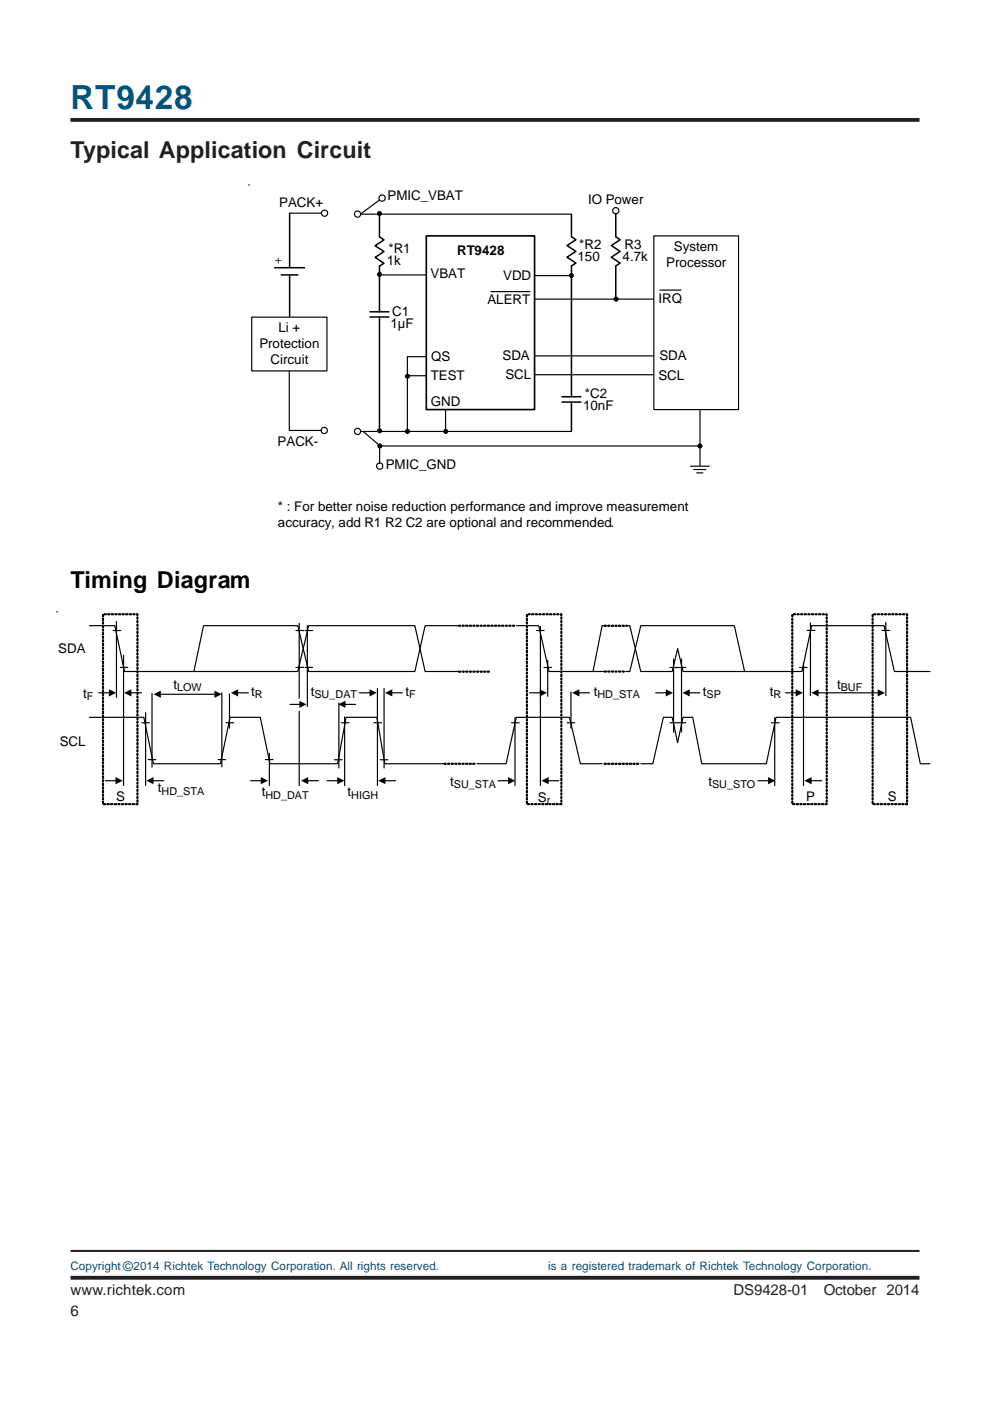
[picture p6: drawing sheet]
<svg xmlns="http://www.w3.org/2000/svg" width="210mm" height="297mm" viewBox="0 0 210 297" stroke-linecap="round" stroke-linejoin="round" font-family="sans-serif">
<path d="M14.9 25.4h180.1M15 270.9h180" fill="none" stroke="#231f20" stroke-width=".81" stroke-linecap="butt"/>
<path d="M15 265.2h180" fill="none" stroke="#231f20" stroke-width=".42"/>
<g fill="none" stroke="#000" stroke-width=".25">
<path d="M61.5 45.2h6.6M76.5 45.4h3.5M80.2 45.4h41M80.2 58.3h10.2M80.5 42.4l-3.9 2.9M113.3 58.4h7.7M130.6 45.3v.2M138.6 50h18v36.8h-18zM53.4 67.2h15.9v11.4h-15.9zM61.3 78.6v12.7M86.4 79.7h4M90.2 75.6h-3.8v15.9"/>
<path d="M104.1 61.8h8.3M113.3 75.5h25.2M113.3 79.5h25.2M113.4 63.4h25.1M139.9 61.5h4.5M61.4 91.3h6.7M76.5 91.5h44.6M77 91.5l3.7 3.2M80.4 94.6h68M80.5 94.6v3.6M94.5 86.9v4.6M146.4 98.8h4"/>
<path d="M147.1 99.6h2.6M148.4 86.9v11.8M147.7 100.3h1.3M19 132.7h5.3l2.1 9.7h14.7l2.1-9.7h19.9l2.3 9.7h22.6l2.1-9.7h7.2M24 133.7h1.6M24.7 131.8v16.1M26.2 138.9v27.6M62.7 133.7h1.7M63.4 132.2v15.8M64.7 133.7h1.6M65.2 132.7v17.1M109.5 132.7h4.7l2.2 9.7h9.3l2-9.7h.5"/>
<path d="M113.8 133.7h1.6M114.6 132.8v33.7M116.1 140v7.6M132.9 132.7h.6l2.4 9.7h6.6l1.2-4.9 1.1 4.9h13.1M142.8 139.7v15.5M144.5 139.7v15.5M171.1 133.7h1.7M171.8 132.1v15.4M187 133.7h1.6M187.8 131.9v15.6M19 152.1h11.5l2 9.8h14.2l2.1-9.8h6.4l2 9.8h14.4l1.8-9.8h6.5l1.7 9.8h12.6M20.9 146.9h2.4"/>
<path d="M25.5 141.5h1.6M27.7 146.9h2.3M30.1 153.2h1.6M30.9 151.1v15.4M32.2 147v15.6M33.9 147.2h11.8M41.1 142.4h22l2.3-9.7h22.6l2.1 9.7h7.2M47 146.9v15.7M47.9 153.2h1.6M48.7 147.1v7.3M50.3 146.9h2.3M57.1 159.7v6.8"/>
<path d="M61.5 149.3h2.2M62.7 141.5h1.7M63.4 150.8v15.7M64.7 141.5h1.6M71.9 149v13.8M72.4 153.2h1.6M73.1 149.3h2.3M73.1 152v14.6M76.2 146.9h2.3M79.3 153.2h1.6M80 146v20.5M81.4 146v16.8"/>
<path d="M83 146.9h2.3M108.5 153.2h1.6M109.2 152.1v14.4M112.3 146.9h2.3M115.3 141.5h1.6M120.3 153.2h1.5M121.1 146.7v7.7M122.6 146.9h2.4M125.7 142.4h2.5M132.7 142.4h.8l2.4-9.7h19.8l2.2 9.7h12.1l2.1-9.7h15.3l2.2 9.7h7.6M139 146.9h2.3M142 153.2h3.4"/>
<path d="M142 141.5h3.4M146.1 146.9h2.3M163.6 153.2h1.6M164.3 152.2v14.3M166.6 146.9h2.3M169.5 141.5h1.6M170.4 140.5v26M173.4 146.9h12.9M22.3 165.5h2.4M31.4 161.1h1.6M32.4 165.5h2.3M46.2 161.1h1.6"/>
<path d="M53.1 165.5h2.4M56.3 161.1h1.6M65.1 165.5h2.4M69.3 165.5h2.4M70.9 161.1h1.7M80.6 161.1h1.6M81.5 165.5h2.4M101.2 161.9h6.1l2.2-9.8h11.2l2.4 9.8h4.6M105.6 165.5h2.3M116.1 165.5h2.4M135.9 161.9h2.5l2.2-9.8h1.9l1.2 5.4 1.1-5.4h2.1l1.9 9.8h13.7l2-9.8h28.6l2 9.8h2.1M160.7 165.5h2.4"/>
<path d="M171.9 165.5h2.3"/>
<circle cx="68.8" cy="45.2" r=".67"/>
<circle cx="75.8" cy="45.4" r=".67"/>
<circle cx="81" cy="42" r=".67"/>
<circle cx="130.5" cy="44.7" r=".66"/>
<circle cx="68.7" cy="91.3" r=".67"/>
<circle cx="75.8" cy="91.5" r=".67"/>
<circle cx="80.5" cy="98.8" r=".67"/>
</g>
<g fill="#000" stroke="#000" stroke-width=".21">
<path d="M97.2 132.6l.4-.1 .1 .3h-.5zM98 132.6l.5 .1-.4 .1zM98.7 132.6l.4-.1 .1 .3h-.5zM99.5 132.6l.5 .1-.4 .1zM100.3 132.6l.4 .1-.3 .1zM101 132.6l.5 .1-.4 .1zM101.8 132.6l.5 .1-.4 .1zM102.6 132.6l.4 .1-.4 .1zM103.3 132.6l.4-.1 .1 .3h-.5zM104.1 132.6l.5 .1-.4 .1zM104.8 132.6l.4-.1 .1 .3h-.5zM105.6 132.6l.5 .1-.4 .1zM106.4 132.6l.3-.1 .1 .3h-.4zM107.1 132.6l.5 .1-.4 .1zM107.9 132.6l.3-.1 .1 .3h-.4zM108.7 132.6l.3-.1 .1 .3h-.4z"/>
<path d="M128.1 132.6l.5 .1-.4 .1zM128.9 132.6l.3-.1 .1 .3h-.3zM129.6 132.6l.5 .1-.4 .1zM130.4 132.6l.3-.1 .1 .3h-.3zM131.2 132.6l.4 .1-.4 .1zM131.9 132.6l.5 .1-.4 .1zM132.7 132.7a.16 .16 0 0 1 .3 0 .16 .16 0 0 1-.3 0z"/>
<path d="M97.2 142.3h.5v.2h-.4zM98 142.3l.5 .1-.4 .1zM98.7 142.3h.5v.2h-.4zM99.5 142.3l.5 .1-.4 .1zM100.3 142.3l.4 .1-.3 .1zM101 142.3l.5 .1-.4 .1zM101.8 142.3l.5 .1-.4 .1zM102.6 142.3l.4 .1-.4 .1zM103.3 142.3h.5v.2h-.4z"/>
<path d="M128.1 142.3l.5 .1-.4 .1zM128.9 142.3h.3l.1 .2h-.4zM129.6 142.3l.5 .1-.4 .1zM130.4 142.3h.3l.1 .2h-.4zM131.2 142.3l.4 .1-.4 .1zM131.9 142.3l.5 .1-.4 .1z"/>
<path d="M21.7 169.9h.2v.4h-.2zM21.7 169.1l.3 .1-.2 .4zM21.7 168.4h.2l-.1 .5zM21.7 167.6l.3 .1-.2 .4zM21.7 166.8h.2l-.1 .5zM21.7 166.1l.3 .1-.2 .4zM21.7 165.3h.2v.5h-.2zM21.7 164.6h.3l-.2 .5zM21.7 163.8h.2l-.1 .5zM21.7 163.1h.3l-.2 .4zM21.7 162.3h.2l-.1 .5zM21.7 161.5h.2l-.1 .5zM21.7 160.8h.2v.4h-.2zM21.7 160h.2l-.1 .5zM21.7 159.3h.2v.4h-.2zM21.7 158.5h.2l-.1 .5zM21.7 157.7h.2v.5h-.2zM21.7 157h.2l-.1 .4zM21.7 156.2h.2v.4h-.2zM21.7 155.4h.2l-.1 .5zM21.7 154.7h.2v.4h-.2zM21.7 153.9h.2l-.1 .5zM21.7 153.2h.2v.4h-.2zM21.7 152.4h.2v.4h-.2zM21.7 151.6l.3 .1-.2 .4zM21.7 150.9h.2v.4h-.2zM21.7 150.1l.3 .1-.2 .4zM21.7 149.3h.2l-.1 .5zM21.7 148.6l.3 .1-.2 .4zM21.7 147.8h.2l-.1 .5zM21.7 147.1h.3l-.2 .4zM21.7 146.3h.2v.4h-.2zM21.7 145.5l.3 .1-.2 .4zM21.7 144.8h.2v.4h-.2zM21.7 144l.3 .1-.2 .4zM21.7 143.2h.2v.5h-.2zM21.7 142.5h.2l-.1 .5zM21.7 141.7h.2v.5h-.2zM21.7 141h.2l-.1 .4zM21.7 140.2h.2v.5h-.2zM21.7 139.4h.2l-.1 .5zM21.7 138.7h.2v.4h-.2zM21.7 137.9h.2l-.1 .5zM21.7 137.2h.2v.4h-.2zM21.7 136.4h.2l-.1 .5zM21.7 135.7h.2v.4h-.2zM21.7 134.9h.2l-.1 .5zM21.7 134.1h.2v.5h-.2zM21.7 133.4h.2v.4h-.2zM21.7 132.6l.3 .1-.2 .4zM21.7 131.8h.2v.5h-.2zM21.7 131.1l.3 .1-.2 .4zM21.7 130.3h.2v.5h-.2zM22.1 130.1l.5 .1-.4 .2zM22.8 130.1h.5v.2h-.5zM23.6 130.1l.5 .1-.4 .2zM24.4 130.1h.4v.2h-.4zM25.1 130.1l.5 .1-.4 .2zM25.9 130.1h.4v.2h-.4zM26.7 130.1l.4 .1-.4 .2zM27.4 130.1h.5v.2h-.5zM28.2 130.1l.5 .1-.4 .2zM28.9 130.1h.3v.4h-.2v-.3l.2 .2-.3-.1zM29 130.8l.3 .1-.1 .4zM29 131.6l.3 .1-.1 .3h-.2zM29 132.3l.3 .1-.1 .4zM29 133.1l.3 .1-.1 .3h-.2zM29 133.9l.3 .1-.1 .3zM29 134.6l.3 .1-.1 .4h-.2zM29 135.4l.3 .1-.1 .4zM29 136.1l.3 .1-.1 .4h-.2zM29 136.9l.3 .1-.1 .4zM29 137.7l.3 .1-.1 .3h-.2zM29 138.4l.3 .1-.1 .4zM29 139.2l.3 .1-.1 .3h-.2zM29 139.9l.3 .1-.1 .4zM29 140.7l.3 .1-.1 .4h-.2zM29 141.5h.3l-.1 .4zM29 142.2l.3 .1-.1 .4h-.2zM29 143l.3 .1-.1 .4zM29 143.7l.3 .2-.1 .3zM29 144.5l.3 .1-.1 .4zM29 145.3l.3 .1-.1 .3zM29 146l.3 .1-.1 .4zM29 146.8l.3 .1-.1 .4zM29 147.6h.3l-.1 .4zM29 148.3l.3 .1-.1 .4zM29 149.1l.3 .1-.1 .3zM29 149.8l.3 .1-.1 .4zM29 150.6l.3 .1-.1 .4zM29 151.4l.3 .1-.1 .3zM29 152.1l.3 .1-.1 .4h-.2zM29 152.9l.3 .1-.1 .4zM29 153.6l.3 .1-.1 .4h-.2zM29 154.4l.3 .1-.1 .4zM29 155.2l.3 .1-.1 .3h-.2zM29 155.9l.3 .1-.1 .4zM29 156.7l.3 .1-.1 .3h-.2zM29 157.5h.3l-.1 .4zM29 158.2l.3 .1-.1 .4h-.2zM29 159l.3 .1-.1 .4zM29 159.7l.3 .1-.1 .4h-.2zM29 160.5l.3 .1-.1 .4zM29 161.3l.3 .1-.1 .3h-.2zM29 162l.3 .1-.1 .4zM29 162.8l.3 .1-.1 .4zM29 163.5l.3 .1-.1 .4zM29 164.3l.3 .1-.1 .4zM29 165.1h.3l-.1 .4zM29 165.8l.3 .1-.1 .4zM29 166.6l.3 .1-.1 .4zM29 167.3l.3 .1-.1 .4zM29 168.1l.3 .1-.1 .4zM29 168.9l.3 .1-.1 .3zM29 169.6l.3 .1-.1 .4zM28.8 170.4h.4l-.2 .1 .2-.2 .1 .2-.4 .1zM28 170.4l.5 .1-.4 .1zM27.3 170.4h.3l.1 .2h-.4zM26.5 170.4l.5 .1-.4 .1zM25.8 170.4h.3l.1 .2h-.4zM25 170.4h.4l.1 .1-.4 .1zM24.2 170.4l.5 .1-.4 .1zM23.5 170.4h.3l.1 .2h-.4zM22.7 170.4l.5 .1-.4 .1zM21.9 170.4h.4l.1 .2h-.5z"/>
<path d="M94.2 161.9l.3-.1 .1 .2-.4 .1zM94.9 161.9h.5l-.4 .2zM95.7 161.9h.4l-.3 .2zM96.4 161.9h.5l-.4 .2zM97.2 161.9h.5l-.4 .2zM98 161.9h.4l-.3 .2zM98.7 161.9l.4-.1 .1 .2h-.5zM99.5 161.9h.5l-.4 .2zM100.2 161.9l.4-.1 .1 .2h-.5z"/>
<path d="M111.6 169.9l.2 .1v.3h-.2zM111.6 169.1l.2 .1-.1 .4zM111.6 168.4l.2 .1-.1 .4zM111.6 167.6l.2 .1-.1 .4zM111.6 166.9h.2l-.1 .4zM111.6 166.1l.2 .1-.1 .4zM111.6 165.3l.2 .1-.1 .4zM111.6 164.6l.2 .1-.1 .4zM111.6 163.8l.2 .1-.1 .4zM111.6 163.1l.2 .1-.1 .3zM111.6 162.3l.2 .1-.1 .4zM111.6 161.5l.2 .1-.1 .4zM111.6 160.8h.2v.4h-.2zM111.6 160l.2 .1-.1 .4zM111.6 159.3h.2l-.1 .4zM111.6 158.5l.2 .1-.1 .4zM111.6 157.7l.2 .1-.1 .4zM111.6 157l.2 .1-.1 .3zM111.6 156.2l.2 .1-.1 .4zM111.6 155.4l.2 .1-.1 .4zM111.6 154.7l.2 .1-.1 .4zM111.6 153.9l.2 .1v.4h-.2zM111.6 153.2h.2l-.1 .4zM111.6 152.4l.2 .1v.3h-.2zM111.6 151.6l.2 .1-.1 .4zM111.6 150.9l.2 .1v.3h-.2zM111.6 150.1l.2 .1-.1 .4zM111.6 149.3l.2 .1-.1 .4zM111.6 148.6l.2 .1-.1 .4zM111.6 147.8l.2 .1-.1 .4zM111.6 147.1l.2 .1-.1 .3zM111.6 146.3l.2 .1-.1 .4zM111.6 145.5l.2 .1-.1 .4zM111.6 144.8l.2 .1-.1 .3zM111.6 144l.2 .1-.1 .4zM111.6 143.3h.2l-.1 .4zM111.6 142.5l.2 .1-.1 .4zM111.6 141.7l.2 .1-.1 .4zM111.6 141l.2 .1-.1 .3zM111.6 140.2l.2 .1-.1 .4zM111.6 139.4l.2 .2-.1 .3zM111.6 138.7l.2 .1-.1 .4zM111.6 137.9l.2 .1-.1 .4zM111.6 137.2l.2 .1-.1 .4zM111.6 136.4l.2 .1-.1 .4zM111.6 135.7h.2l-.1 .4zM111.6 134.9l.2 .1-.1 .4zM111.6 134.1l.2 .1-.1 .4zM111.6 133.4l.2 .1v.3h-.2zM111.6 132.6l.2 .1-.1 .4zM111.6 131.8l.2 .1v.4h-.2zM111.6 131.1l.2 .1-.1 .4zM111.6 130.3l.2 .1v.4h-.2zM112 130.2h.5l-.5 .2zM112.7 130.2h.5l-.4 .2zM113.5 130.2h.5l-.4 .2zM114.3 130.2h.4l-.4 .2zM115 130.2h.5l-.4 .2zM115.8 130.2l.3-.1 .1 .2h-.4zM116.5 130.2h.5l-.4 .2zM117.3 130.2h.5l-.4 .2zM118.1 130.2l.3-.1 .1 .2h-.4zM118.8 130.2h.4l-.2 .3zM118.9 130.8l.3 .1-.2 .4zM118.9 131.6l.3 .1-.1 .3h-.2zM118.9 132.3l.3 .1-.2 .4zM118.9 133.1l.3 .1-.1 .3h-.2zM118.9 133.9l.3 .1-.2 .3zM118.9 134.6l.3 .1-.1 .4h-.2zM118.9 135.4l.3 .1-.2 .4zM118.9 136.2h.3l-.1 .4h-.2zM118.9 136.9l.3 .1-.2 .4zM118.9 137.7l.3 .1-.1 .3h-.2zM118.9 138.4l.3 .1-.2 .4zM118.9 139.2l.3 .1-.2 .4zM118.9 139.9l.3 .2-.2 .3zM118.9 140.7l.3 .1-.2 .4zM118.9 141.5h.3l-.2 .4zM118.9 142.2l.3 .1-.2 .4zM118.9 143l.3 .1-.2 .4zM118.9 143.7l.3 .2-.2 .3zM118.9 144.5l.3 .1-.2 .4zM118.9 145.3l.3 .1-.2 .3zM118.9 146l.3 .1-.2 .4zM118.9 146.8l.3 .1-.2 .4zM118.9 147.6h.3l-.2 .4zM118.9 148.3l.3 .1-.2 .4zM118.9 149.1l.3 .1-.2 .4zM118.9 149.8l.3 .1-.2 .4zM118.9 150.6l.3 .1-.2 .4zM118.9 151.4l.3 .1-.2 .3zM118.9 152.1l.3 .1-.1 .4h-.2zM118.9 152.9l.3 .1-.2 .4zM118.9 153.7h.3l-.1 .4h-.2zM118.9 154.4l.3 .1-.2 .4zM118.9 155.2l.3 .1-.1 .3h-.2zM118.9 155.9l.3 .1-.2 .4zM118.9 156.7l.3 .1-.1 .3h-.2zM118.9 157.5l.3 .1-.2 .3zM118.9 158.2l.3 .1-.2 .4zM118.9 159l.3 .1-.2 .4zM118.9 159.7l.3 .1-.2 .4zM118.9 160.5l.3 .1-.2 .4zM118.9 161.3l.3 .1-.2 .3zM118.9 162l.3 .1-.2 .4zM118.9 162.8l.3 .1-.2 .4zM118.9 163.5l.3 .1-.2 .4zM118.9 164.3l.3 .1-.2 .4zM118.9 165.1h.3l-.2 .4zM118.9 165.8l.3 .1-.2 .4zM118.9 166.6l.3 .1-.2 .4zM118.9 167.3l.3 .1-.2 .4zM118.9 168.1l.3 .1-.2 .4zM118.9 168.9l.3 .1-.2 .3zM118.9 169.6l.3 .1-.2 .4zM118.7 170.4l.5 .1-.4 .1zM117.9 170.4l.5 .1-.4 .1zM117.2 170.4h.3l.1 .2h-.4zM116.4 170.4l.5 .1-.4 .1zM115.6 170.4l.5 .1-.4 .1zM114.9 170.4l.5 .1-.4 .1zM114.1 170.4l.5 .1-.4 .1zM113.4 170.4l.4 .1-.4 .1zM112.6 170.4h.3l.1 .2h-.4zM111.8 170.4l.5 .1-.4 .1z"/>
<path d="M128.1 161.9h.5l-.4 .2zM128.9 161.9l.3-.1 .1 .2-.3 .1zM129.6 161.9l.4-.1 .1 .1-.4 .2zM130.4 161.9l.3-.1 .1 .2-.3 .1zM131.2 161.9h.4l-.4 .2zM131.9 161.9h.5l-.4 .2zM132.7 161.9h.5l-.4 .2zM133.4 161.9h.5l-.4 .2zM134.2 161.9h.5l-.4 .2zM135 161.9l.3-.1 .1 .2-.3 .1z"/>
<path d="M167.9 169.9h.2v.4l-.2-.1zM167.9 169.1l.2 .1-.1 .4zM167.9 168.4l.2 .1-.1 .4zM167.9 167.6l.2 .1-.1 .4zM167.9 166.9h.2l-.1 .4zM167.9 166.1l.2 .1-.1 .4zM167.9 165.3l.2 .1-.1 .4zM167.9 164.6l.2 .1-.1 .4zM167.9 163.8l.2 .1-.1 .4zM167.9 163.1l.2 .1-.1 .3zM167.9 162.3l.2 .1-.1 .4zM167.9 161.5l.2 .1-.1 .4zM167.9 160.8h.2v.4l-.2-.1zM167.9 160l.2 .1-.1 .4zM167.9 159.3h.2l-.1 .4zM167.9 158.5h.2v.4l-.2-.1zM167.9 157.7l.2 .1-.1 .4zM167.9 157h.2v.4l-.2-.1zM167.9 156.2l.2 .1-.1 .4-.1-.1zM167.9 155.4h.2v.5l-.2-.1zM167.9 154.7l.2 .1-.1 .4-.1-.2zM167.9 153.9h.2v.5l-.2-.1zM167.9 153.2h.2l-.1 .4zM167.9 152.4h.2v.4l-.2-.1zM167.9 151.6l.2 .1-.1 .4zM167.9 150.9h.2v.4l-.2-.1zM167.9 150.1l.2 .1-.1 .4zM167.9 149.3l.2 .1-.1 .4zM167.9 148.6l.2 .1-.1 .4zM167.9 147.8l.2 .1-.1 .4zM167.9 147.1l.2 .1-.1 .3zM167.9 146.3l.2 .1-.1 .4zM167.9 145.5l.2 .1-.1 .4zM167.9 144.8l.2 .1-.1 .3zM167.9 144l.2 .1-.1 .4zM167.9 143.3h.2l-.1 .4zM167.9 142.5l.2 .1-.1 .4zM167.9 141.7l.2 .1-.1 .4zM167.9 141l.2 .1-.1 .3zM167.9 140.2l.2 .1-.1 .4zM167.9 139.4h.2v.5l-.2-.1zM167.9 138.7l.2 .1-.1 .4zM167.9 137.9h.2v.5l-.2-.1zM167.9 137.2l.2 .1-.1 .4-.1-.2zM167.9 136.4h.2v.5l-.2-.1zM167.9 135.7h.2l-.1 .4-.1-.1zM167.9 134.9h.2v.4l-.2-.1zM167.9 134.1l.2 .1-.1 .4zM167.9 133.4h.2v.4l-.2-.1zM167.9 132.6l.2 .1-.1 .4zM167.9 131.8h.2v.5l-.2-.1zM167.9 131.1l.2 .1-.1 .4zM167.9 130.3h.2v.5l-.2-.1zM168.2 130.2h.5l-.4 .2zM169 130.2l.3-.1 .1 .2h-.4zM169.8 130.2h.4l-.3 .2zM170.5 130.2h.5l-.4 .2zM171.3 130.2h.5l-.4 .2zM172.1 130.2h.4l-.4 .2zM172.8 130.2h.5l-.4 .2zM173.6 130.2l.3-.1 .1 .2h-.4zM174.3 130.2h.5l-.4 .2zM175.1 130.2h.3l-.1 .3zM175.2 130.8l.2 .1-.1 .4zM175.2 131.6l.2 .1v.3h-.2zM175.2 132.3l.2 .1-.1 .4zM175.2 133.1l.2 .1v.3h-.2zM175.2 133.9l.2 .1-.1 .3zM175.2 134.6l.2 .1v.4h-.2zM175.2 135.4l.2 .1-.1 .4zM175.2 136.2h.2v.4h-.2zM175.2 136.9l.2 .1-.1 .4zM175.2 137.7l.2 .1v.3h-.2zM175.2 138.4l.2 .1-.1 .4zM175.2 139.2l.2 .1-.1 .4zM175.2 139.9l.2 .2-.1 .3zM175.2 140.7l.2 .1-.1 .4zM175.2 141.5h.2l-.1 .4zM175.2 142.2l.2 .1-.1 .4zM175.2 143l.2 .1-.1 .4zM175.2 143.7l.2 .2-.1 .3zM175.2 144.5l.2 .1-.1 .4zM175.2 145.3l.2 .1-.1 .3zM175.2 146l.2 .1-.1 .4zM175.2 146.8l.2 .1-.1 .4zM175.2 147.6h.2l-.1 .4zM175.2 148.3l.2 .1-.1 .4zM175.2 149.1l.2 .1-.1 .4zM175.2 149.8l.2 .1-.1 .4zM175.2 150.6l.2 .1-.1 .4zM175.2 151.4l.2 .1-.1 .3zM175.2 152.1l.2 .1v.4h-.2zM175.2 152.9l.2 .1-.1 .4zM175.2 153.7h.2v.4h-.2zM175.2 154.4l.2 .1-.1 .4zM175.2 155.2l.2 .1v.3h-.2zM175.2 155.9l.2 .1-.1 .4zM175.2 156.7l.2 .1v.3h-.2zM175.2 157.5l.2 .1-.1 .3zM175.2 158.2l.2 .1-.1 .4zM175.2 159l.2 .1-.1 .4zM175.2 159.7l.2 .1-.1 .4zM175.2 160.5l.2 .1-.1 .4zM175.2 161.3l.2 .1-.1 .3zM175.2 162l.2 .1-.1 .4zM175.2 162.8l.2 .1-.1 .4zM175.2 163.5l.2 .1-.1 .4zM175.2 164.3l.2 .1-.1 .4zM175.2 165.1h.2l-.1 .4zM175.2 165.8l.2 .1-.1 .4zM175.2 166.6l.2 .1-.1 .4zM175.2 167.3l.2 .1-.1 .4zM175.2 168.1l.2 .1-.1 .4zM175.2 168.9l.2 .1-.1 .3zM175.2 169.6l.2 .1-.1 .4zM175 170.4l.4 .1-.4 .1zM174.2 170.4h.3l.1 .2h-.4zM173.4 170.4l.5 .1-.4 .1zM172.7 170.4h.3l.1 .2h-.4zM171.9 170.4l.5 .1-.4 .1zM171.1 170.4l.5 .1-.4 .1zM170.4 170.4l.5 .1-.4 .1zM169.6 170.4l.5 .1-.4 .1zM168.9 170.4l.4 .1-.3 .1zM168.1 170.4h.3l.1 .2h-.4z"/>
<path d="M184.9 169.9l.2 .1v.3h-.2zM184.9 169.1l.2 .1-.1 .4zM184.9 168.4l.2 .1-.1 .4zM184.9 167.6l.2 .1-.1 .4zM184.9 166.9h.2l-.1 .4zM184.9 166.1l.2 .1-.1 .4zM184.9 165.3l.2 .1-.1 .4zM184.9 164.6l.2 .1-.1 .4zM184.9 163.8l.2 .1-.1 .4zM184.9 163.1l.2 .1-.1 .3zM184.9 162.3l.2 .1-.1 .4zM184.9 161.5l.2 .1-.1 .4zM184.9 160.8h.2v.4h-.2zM184.9 160l.2 .1-.1 .4zM184.9 159.3h.2l-.1 .4zM184.9 158.5l.2 .1v.3h-.2zM184.9 157.7l.2 .1-.1 .4zM184.9 157l.2 .1v.3h-.2zM184.9 156.2l.2 .1-.1 .4zM184.9 155.4l.2 .1v.4h-.2zM184.9 154.7l.2 .1-.1 .4zM184.9 153.9l.2 .1v.4h-.2zM184.9 153.2h.2l-.1 .4zM184.9 152.4l.2 .1v.3h-.2zM184.9 151.6l.2 .1-.1 .4zM184.9 150.9l.2 .1v.3h-.2zM184.9 150.1l.2 .1-.1 .4zM184.9 149.3l.2 .1-.1 .4zM184.9 148.6l.2 .1-.1 .4zM184.9 147.8l.2 .1-.1 .4zM184.9 147.1l.2 .1-.1 .3zM184.9 146.3l.2 .1-.1 .4zM184.9 145.5l.2 .1-.1 .4zM184.9 144.8l.2 .1-.1 .3zM184.9 144l.2 .1-.1 .4zM184.9 143.3h.2l-.1 .4zM184.9 142.5l.2 .1-.1 .4zM184.9 141.7l.2 .1-.1 .4zM184.9 141l.2 .1-.1 .3zM184.9 140.2l.2 .1-.1 .4zM184.9 139.4l.2 .2v.3h-.2zM184.9 138.7l.2 .1-.1 .4zM184.9 137.9l.2 .1v.4h-.2zM184.9 137.2l.2 .1-.1 .4zM184.9 136.4l.2 .1v.4h-.2zM184.9 135.7h.2l-.1 .4zM184.9 134.9l.2 .1v.3h-.2zM184.9 134.1l.2 .1-.1 .4zM184.9 133.4l.2 .1v.3h-.2zM184.9 132.6l.2 .1-.1 .4zM184.9 131.8l.2 .1v.4h-.2zM184.9 131.1l.2 .1-.1 .4zM184.9 130.3l.2 .1v.4h-.2zM185.3 130.2h.4l-.4 .2zM186 130.2l.4-.1 .1 .2h-.5zM186.8 130.2h.5l-.4 .2zM187.5 130.2l.4-.1 .1 .2h-.5zM188.3 130.2h.5l-.4 .2zM189.1 130.2l.3-.1 .1 .1-.3 .2zM189.8 130.2l.4-.1 .1 .2h-.5zM190.6 130.2h.5l-.4 .2zM191.4 130.2h.4l-.4 .2zM192.1 130.2h.4l-.2 .3zM192.2 130.8l.3 .1-.2 .4zM192.2 131.6l.3 .1-.1 .3h-.2zM192.2 132.3l.3 .1-.2 .4zM192.2 133.1l.3 .1-.1 .3h-.2zM192.2 133.9l.3 .1-.2 .3zM192.2 134.6l.3 .1-.1 .4h-.2zM192.2 135.4l.3 .1-.2 .4zM192.2 136.2h.3l-.1 .4h-.2zM192.2 136.9l.3 .1-.2 .4zM192.2 137.7l.3 .1-.1 .3h-.2zM192.2 138.4l.3 .1-.2 .4zM192.2 139.2l.3 .1-.1 .3h-.2zM192.2 139.9l.3 .2-.2 .3zM192.2 140.7l.3 .1-.1 .4h-.2zM192.2 141.5h.3l-.2 .4zM192.2 142.2l.3 .1-.1 .4h-.2zM192.2 143l.3 .1-.2 .4zM192.2 143.7l.3 .2-.1 .3h-.2zM192.2 144.5l.3 .1-.2 .4zM192.2 145.3l.3 .1-.1 .3h-.2zM192.2 146l.3 .1-.2 .4zM192.2 146.8l.3 .1-.2 .4zM192.2 147.6h.3l-.2 .4zM192.2 148.3l.3 .1-.2 .4zM192.2 149.1l.3 .1-.2 .4zM192.2 149.8l.3 .1-.2 .4zM192.2 150.6l.3 .1-.2 .4zM192.2 151.4l.3 .1-.2 .3zM192.2 152.1l.3 .1-.1 .4h-.2zM192.2 152.9l.3 .1-.2 .4zM192.2 153.7h.3l-.1 .4h-.2zM192.2 154.4l.3 .1-.2 .4zM192.2 155.2l.3 .1-.1 .3h-.2zM192.2 155.9l.3 .1-.2 .4zM192.2 156.7l.3 .1-.1 .3h-.2zM192.2 157.5l.3 .1-.2 .3zM192.2 158.2l.3 .1-.1 .4h-.2zM192.2 159l.3 .1-.2 .4zM192.2 159.7l.3 .1-.1 .4h-.2zM192.2 160.5l.3 .1-.2 .4zM192.2 161.3l.3 .1-.1 .3h-.2zM192.2 162l.3 .1-.2 .4zM192.2 162.8l.3 .1-.1 .3h-.2zM192.2 163.5l.3 .1-.2 .4zM192.2 164.3l.3 .1-.1 .4h-.2zM192.2 165.1h.3l-.2 .4zM192.2 165.8l.3 .1-.1 .4h-.2zM192.2 166.6l.3 .1-.2 .4zM192.2 167.3l.3 .1-.2 .4zM192.2 168.1l.3 .1-.2 .4zM192.2 168.9l.3 .1-.2 .3zM192.2 169.6l.3 .1-.2 .4zM192 170.4l.5 .1-.4 .1zM191.2 170.4l.5 .1-.4 .1zM190.5 170.4h.3l.1 .2h-.4zM189.7 170.4l.5 .1-.4 .1zM188.9 170.4h.4l.1 .2h-.5zM188.2 170.4h.3l.1 .1-.3 .1zM187.4 170.4h.3l.1 .2h-.4zM186.6 170.4l.5 .1-.4 .1zM185.9 170.4h.3l.1 .2h-.4zM185.1 170.4l.5 .1-.4 .1z"/>
</g>
<g fill="#000">
<path d="M23.1 146.1l1.5 .8-1.5 .8zM26.3 146.9l1.5-.8v1.6zM32.6 147.2l1.5-.8v1.5zM45.5 146.4l1.5 .8-1.5 .7zM49 146.9l1.5-.8v1.6zM63.5 148.6l1.5 .7-1.5 .8zM71.7 149.3l1.6-.7v1.5zM78.4 146.1l1.5 .8-1.5 .8zM81.7 146.9l1.5-.8v1.6zM114.5 146.1l1.5 .8-1.5 .8zM121.3 146.9l1.5-.8v1.6zM141.2 146.1l1.5 .8-1.5 .8z"/>
<path d="M144.7 146.9l1.5-.8v1.6zM168.7 146.1l1.5 .8-1.5 .8zM172 146.9l1.6-.8v1.6zM186.1 146.1l1.5 .8-1.5 .8zM24.5 164.8l1.5 .7-1.5 .8zM31 165.5l1.5-.7v1.5zM55.3 164.8l1.5 .7-1.5 .8zM63.8 165.5l1.5-.7v1.5zM71.5 164.8l1.5 .7-1.5 .8zM80.2 165.5l1.5-.7v1.5zM107.7 164.8l1.5 .7-1.5 .8zM114.8 165.5l1.5-.7v1.5z"/>
<path d="M162.8 164.8l1.6 .7-1.6 .8zM170.6 165.5l1.5-.7v1.5z"/>
<circle cx="80.5" cy="45.3" r=".54"/>
<circle cx="80.5" cy="58.2" r=".53"/>
<circle cx="121.2" cy="58.4" r=".54"/>
<circle cx="86.4" cy="79.8" r=".55"/>
<circle cx="130.6" cy="63.4" r=".54"/>
<circle cx="80.5" cy="91.3" r=".54"/>
<circle cx="80.5" cy="94.5" r=".54"/>
<circle cx="86.4" cy="91.5" r=".54"/>
<circle cx="94.5" cy="91.5" r=".54"/>
<circle cx="148.4" cy="94.5" r=".54"/>
</g>
<path d="M80.5 45.3v.4M80.5 58.2v.4M121.2 58.4v.4M86.4 79.8v.4M130.6 63.4v.4M80.5 91.3v.5M80.5 94.6v.3M86.4 91.5v.4M94.5 91.5v.4M148.4 94.6v.3M12 129.7h.1" fill="none" stroke="#000" stroke-width=".21"/>
<path d="M90.4 50h22.9v36.8h-22.9z" fill="none" stroke="#000" stroke-width=".35"/>
<g fill="none" stroke="#000" stroke-width=".32">
<path d="M58.2 56.8h6.4M59.6 58.3h3.6M61.4 45.2v11.6M61.4 58.3v8.7M80.5 45.3v4.9l.9 .7-1.9 1.2 1.9 1.2-1.9 1.3 1.9 1.2-.9 .6v1.8M80.5 58.3v7.8M121.2 45.4v4.8l.9 .6-1.9 1.3 1.9 1.2-1.9 1.2 1.9 1.3-.9 .6v27.7M130.6 45.4v4.8l.9 .6-1.9 1.3 1.9 1.2-1.9 1.2 1.9 1.3-.9 .6v7.1M78.4 67.2h4.1M78.4 66.1h4.1M80.5 67.2v24.1M119.2 85.3h4"/>
<path d="M119.2 84.1h4M121.2 85.3v6.2"/>
</g>
<path d="M80.5 91.1l-3.3 3.9z" fill="#fff"/>
<path d="M52.7 39.2h.1" fill="none" stroke="#000" stroke-width=".21"/>
<text font-size="7.1" fill="#00547d" x="14.9" y="23.2">RT9428</text>
<text font-size="4.9" fill="#231f20" x="14.9" y="33.5">Typical Application Circuit</text>
<text font-size="4.9" x="14.9" y="124.7">Timing Diagram</text>
<g font-size="3.2" fill="#231f20">
<text x="14.9" y="274.5">www.richtek.com</text>
<text x="155.5" y="274.5">DS9428-01</text>
<text x="174.6" y="274.5">October 2014</text>
<text x="14.9" y="279">6</text>
</g>
<g font-size="2.8">
<text x="59.2" y="43.8">PACK+</text>
<text x="82.2" y="42.4">PMIC_VBAT</text>
<text x="124.7" y="43.3">IO Power</text>
<text x="82.4" y="53.5">*R1</text>
<text x="96.9" y="54">RT9428</text>
<text x="122.8" y="52.8">*R2</text>
<text x="132.4" y="52.8">R3</text>
<text x="142.9" y="53.2">System</text>
<text x="58.2" y="56">+</text>
<text x="82" y="56.1">1k</text>
<text x="91.3" y="58.9">VBAT</text>
<text x="106.7" y="59.3">VDD</text>
<text x="122.4" y="55.4">150</text>
<text x="132" y="55.4">4.7k</text>
<text x="141.3" y="56.6">Processor</text>
<text x="103.3" y="64.5">ALERT</text>
<text x="139.6" y="64.3">IRQ</text>
<text x="59" y="70.4">Li +</text>
<text x="82.8" y="69.6">1µF</text>
<text x="83.2" y="67">C1</text>
<text x="55" y="73.8">Protection</text>
<text x="57.4" y="77.2">Circuit</text>
<text x="91.4" y="76.5">QS</text>
<text x="106.5" y="76.3">SDA</text>
<text x="139.8" y="76.3">SDA</text>
<text x="91.3" y="80.5">TEST</text>
<text x="107.1" y="80.3">SCL</text>
<text x="139.6" y="80.5">SCL</text>
<text x="91.4" y="86">GND</text>
<text x="123.6" y="86.9">10nF</text>
<text x="124" y="84.3">*C2</text>
<text x="58.9" y="94.5">PACK-</text>
<text x="81.8" y="99.5">PMIC_GND</text>
<text x="58.9" y="108.4">* : For better noise reduction performance and improve measurement</text>
<text x="58.9" y="111.8">accuracy, add R1 R2 C2 are optional and recommended.</text>
<text x="12.4" y="138.4">SDA</text>
<text x="17.7" y="148">t</text>
<text x="36.8" y="146">t</text>
<text x="53.2" y="147.5">t</text>
<text x="65.9" y="147.5">t</text>
<text x="86" y="147.5">t</text>
<text x="125.9" y="147.5">t</text>
<text x="149" y="147.5">t</text>
<text x="163.3" y="147.5">t</text>
<text x="177.5" y="146">t</text>
<text x="12.7" y="158.1">SCL</text>
<text x="33.5" y="168">t</text>
<text x="95.5" y="166.6">t</text>
<text x="150.2" y="166.6">t</text>
<text x="24.6" y="169.7">S</text>
<text x="55.5" y="168.9">t</text>
<text x="73.7" y="168.9">t</text>
<text x="114" y="169.9">S</text>
<text x="170.9" y="169.7">P</text>
<text x="188.2" y="169.7">S</text>
</g>
<text font-size="2.8" fill="#00547d" x="26.1" y="269.5">©</text>
<g font-size="2.5" fill="#00547d">
<text x="14.9" y="269.3">Copyright</text>
<text x="28.3" y="269.3">2014 Richtek Technology Corporation. All rights reserved.</text>
<text x="116.2" y="269.3">is a registered trademark of Richtek Technology Corporation.</text>
</g>
<g font-size="2.3">
<text x="18.4" y="148.4">F</text>
<text x="37.6" y="146.5">LOW</text>
<text x="54" y="147.9">R</text>
<text x="66.7" y="147.9">SU_DAT</text>
<text x="86.8" y="147.9">F</text>
<text x="126.7" y="147.9">HD_STA</text>
<text x="149.8" y="147.9">SP</text>
<text x="164" y="147.9">R</text>
<text x="178.3" y="146.5">BUF</text>
<text x="96.2" y="167.1">SU_STA</text>
<text x="151" y="167.1">SU_STO</text>
<text x="34.3" y="168.5">HD_STA</text>
<text x="56.3" y="169.3">HD_DAT</text>
<text x="74.5" y="169.3">HIGH</text>
<text x="115.9" y="170.4">r</text>
</g>
</svg>
